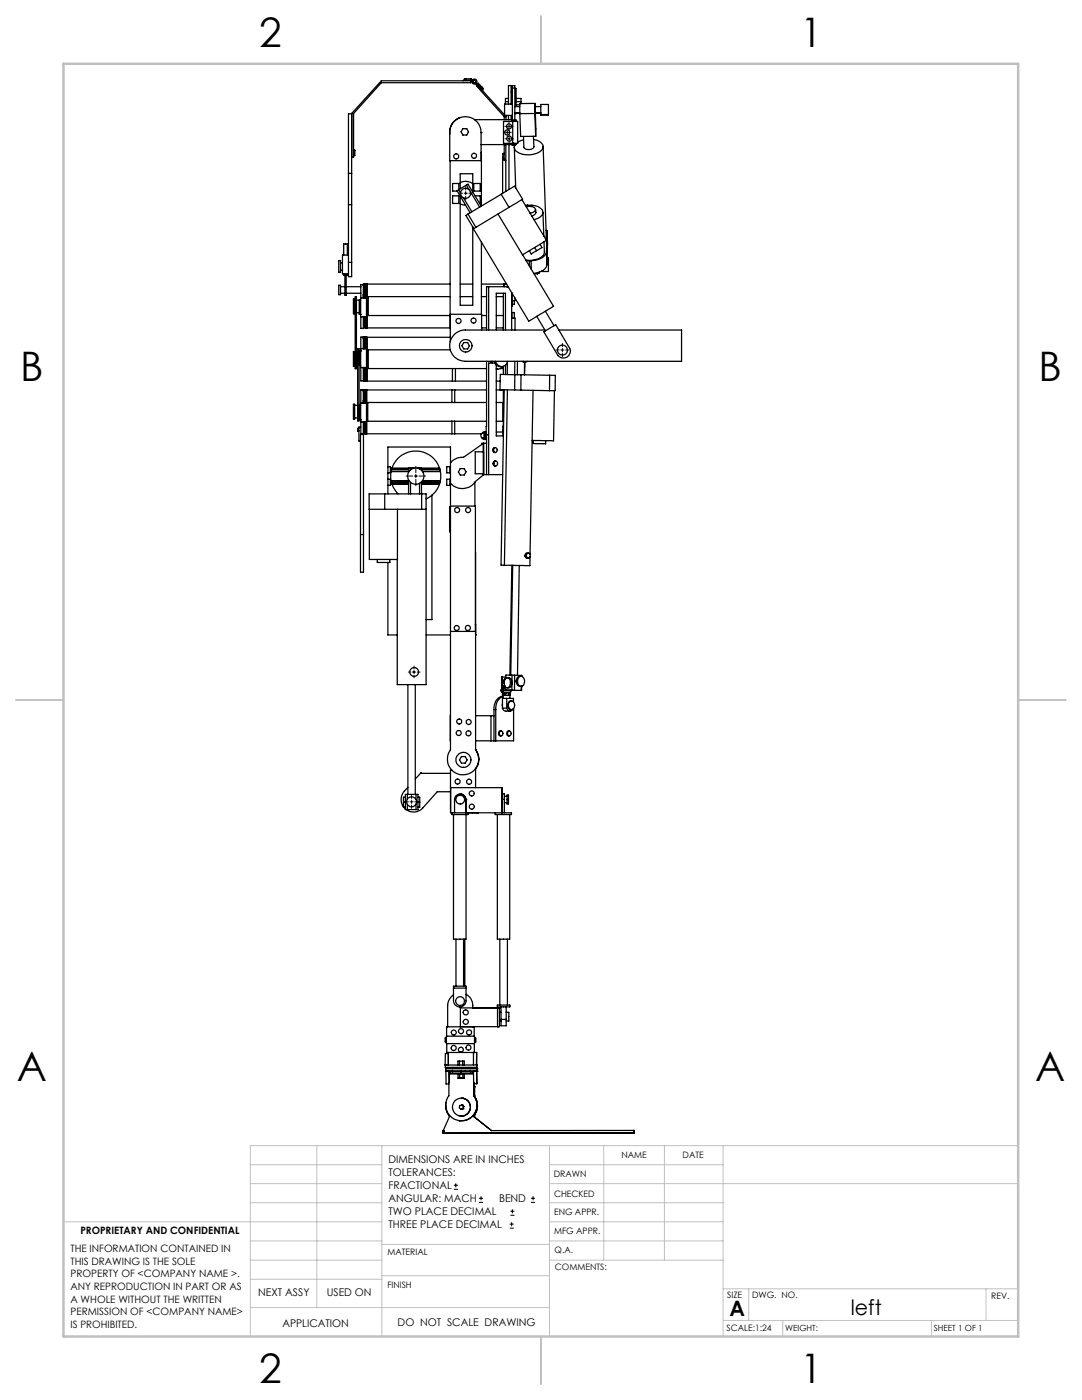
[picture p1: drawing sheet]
<svg xmlns="http://www.w3.org/2000/svg" width="216mm" height="279mm" viewBox="0 0 216 279" stroke-linecap="round" stroke-linejoin="round" font-family="sans-serif">
<g fill="none" stroke="#000" stroke-width=".2">
<path d="M91.6 38.6h.7M92.6 38.6h.6M92.9 37.3v.6M92.9 38.2v.7M92.9 39.2v.7M93.6 38.6h.6M100.4 26.4h.2M100.8 25.2h.1M100.8 27.7h.2M100.9 26.4h.6M101.2 25.6v.2M101.2 26.1v.6"/>
<path d="M101.2 27.1v.1M101.2 25.2h.7M101.3 27.7h.6M101.6 24.4v.2M101.6 24.9v.6M101.6 25.9v.1M101.6 26.8v.3M101.6 27.4v.6M101.6 28.3v.2M101.8 26.4h.2M102.2 25.2h.2M102.2 27.7h.2"/>
<path d="M110.9 69.8h.7M111.9 69.8h.6M112.2 68.5v.7M112.2 69.5v.7M112.2 70.5v.7M112.9 69.8h.7M81 95h1.3M82.7 95h.6M83 93.1v1.3M83 94.7v.6M83 95.6v1.3M83.6 95h1.3"/>
<path d="M81.5 134.1h.5M82.3 134.1h.6M82.6 132.9v.6M82.6 133.8v.6M82.6 134.8v.5M83.3 134.1h.5M82.1 158.7v.7M82.1 159.7v.6M80.8 160h.7M81.8 160h.6M82.1 160.7v.6M82.8 160h.6"/>
<path d="M90.6 237.3h.8M90.6 236.5h.8M90.9 236.1v.9M95.6 240h.8M95.6 239.1h.8M96 238.7v.8M105.9 240h.9M105.9 239.1h.9M106.4 238.7v.8M101.7 245.1h.8M101.7 244.3h.8M101.8 242.5h.9"/>
<path d="M101.8 241.7h.9M102.1 243.9v.8M102.2 241.3v.8"/>
</g>
<g fill="none" stroke="#c0c0c0" stroke-width=".2">
<path d="M50 232.4h26.2M50 236.2h26.2M63.2 228.6v32.3M76.2 228.6v38.1M109.6 228.6v38.1M109.6 232.4h34.7M109.6 236.2h93.6M120.5 228.6v22.9M132.6 228.6v22.9M144.3 228.6v38.1M203.2 228.6h-153.2v38.1M12.7 243.8h63.5"/>
<path d="M50 251.5h26.2M50 240h26.2M50 247.7h26.2M50 255.3h26.2M76.2 254.6h33.4M76.2 248.4h33.4M109.6 251.5h34.7M109.6 243.8h34.7M109.6 240h34.7M109.6 247.7h34.7M144.3 257.2h58.9M149.4 257.2v6.3"/>
<path d="M196.7 257.2v6.3M50 260.9h59.6M144.3 263.5h58.9M156.2 263.5v3.2M185.9 263.5v3.2"/>
</g>
<path d="M108 3.2v9.5M3.1 139.7h9.6M203.2 139.7h9.5M108 266.7v9.6" fill="none" stroke="#c0c0c0" stroke-width=".25"/>
<path d="M12.7 12.7h190.5v254h-190.5z" fill="none" stroke="#c0c0c0" stroke-width=".5"/>
<g fill="none" stroke="#000" stroke-width=".25">
<path d="M93 15.7h1.1M93 15.7h-.3v.3M93 15.7v.3M93.9 16.1v.4h-17.8l-5.5 6.1v8.8h-.4M94.1 15.7v.3M94.2 16.1h-18.1l-5.9 6.5v32.6h-.7v-32.5h.7M94.3 16h-1.9v.1M95.1 16.8l-.1-.1a.52 .52 0 0 1-.8-.3 .52 .52 0 0 1 .5-.7 .52 .52 0 0 1 .4 .8l-.1 .1 1.3 1.4-1.1-1M95.5 16.7l.6 .7M95.5 16.7l-.2 .1M95.5 16.7l-.3 .1M96.1 17.4l.3 .3-.1 .2"/>
<path d="M96.1 17.4l-.1 .1M101.5 19.6h-.6v1.2M102 18.4h.2M102.2 17.6h.5M102.7 17.7h.3v3.6M103 19.6h1v1.1M69.5 34.6h.7M70.6 30l.2 .1M70.6 30.1h.2M70.8 30.1v.9h-.2M89.8 32.1l.1 36.1M90.3 39.1h1.2v1.5h-1.2z"/>
<path d="M90.5 24.3a3.1 3.1 0 0 1 3.5-.8 3.1 3.1 0 0 1 2 3v5.6h-6.3v-6l.4-1.1zM91.5 37.9l.4 .7M91.5 37.9l-.3 .2 2.6 4.4M91.5 37.9v-1.3h-1.2v1.5h.9M91.8 36.4a2.3 2.3 0 0 1 2.5 .3M91.8 37.7v-3h2.5v3.6M91.8 39.2v21.7h2.5v-15.4M91.9 23.5a3 3 0 0 0-2.2 3.3M92.4 25.7h.7l.4 .6-.4 .7h-.7l-.4-.7zM92.5 39.5l1.7 2.8M93.1 36.9l.5 1M93.1 36.9l-1.6 1"/>
<path d="M93.1 36.9l.3-.1 2.6 4.3M93.9 38.3l1.8 3M94.5 36.6h1.3v1.5h-1.3zM94.7 23.9h7.5v.3M94.8 39.1h1v1.5h-.1M96 26.5h.1M96 30.4l.1 10.7M100 38.8l2.7-1.7 1.6 2.7-2.7 1.6M100 38.8l-6.6 3.9M100 38.8l1.6 2.6M100.3 31.4v7.2M100.3 31.4h.1"/>
<path d="M100.3 30.7v1h.3M100.3 30.7h.3M100.6 30.6l-.3 .1M100.6 28.9v3.1h.3M100.7 22.9l-5.6-6.1v.3l5.5 6.2v.6M100.8 23l.2 .2v.7M100.9 20.3h.6M100.9 28.9v9.3M101.5 20.8v-3.7h.5v3.7M101.5 23v.9M101.6 28.9v8.9M102 23v.9"/>
<path d="M102.2 28.6v.3h-6.2M102.2 20.8h-1.5v2.2h1.5M102.2 28.6v.4h.5M102.2 24h.3M102.3 24.2h1v4.4h-1zM102.3 24.2h.1M102.3 24.2h-1.8v4.4h1.8M102.3 28.6h.1M102.5 24.2v-.2h.5v.2M102.5 28.6v.3h.3M102.6 29.4l.3 8.1M102.7 21.3h1"/>
<path d="M102.7 24v-6.9h-.5v7.1M102.7 28.9v.1M102.7 22.5h1M102.8 28.6v.3M102.8 28.9l-.1 .1M103 22.5v.2h-.3M103 20.3h1M103 20.9h.7M103 22.6h.7M103 28.6v.3h-.2M103.7 22.7l.2 4.5h3M104.1 39.8l4.9 8.2-4.8 2.8"/>
<path d="M104.5 27.9l-1.2 .5M106.4 27.2l.1 2.1a1.21 1.21 0 0 1-2 .1v-2.2M106.5 27.8a1.93 1.93 0 0 1 1.9 1.6 2.75 2.75 0 0 1-2.8 1.5 3.2 3.2 0 0 1-2.9-1.2v-.7M106.7 22.6l.2 4.6M106.7 22.6l-3 .1M106.8 20.6l-3 .1-.1 2M106.8 21.3v-.7l-.1 2M106.8 22.5l.1 4.7M106.8 22.6h1.1M107.9 21.3h-1.1v1.2h1.1M107.9 22.9v-2.1h1.5v2.1M107.9 22.9v.1h1.5v-.1"/>
<path d="M107.9 22.9h1.5M108.4 29.2l.6 18-.1 .5M67.6 56.9h.3v1.9h-.3zM67.6 52h.3v2.4h-.3zM67.9 57.2h.9M67.9 58.5h.9M67.9 52.5h.4M67.9 53.9h.4M68.6 54.6v.3h.2M68.8 54.8h.3v4.1h-.3zM69.1 54.9h.2M69.1 57.2h2.9"/>
<path d="M69.1 58.5h2.9M69.3 48.7h-.7v2.2M69.3 54.9h.1M69.3 48.7v2.2M69.3 54.6v.3M69.3 48.7h.1M69.5 50.9h-1.2v3.7h1.2M69.5 40.9h.7M69.5 52.4h.7M70.5 59.7h.3v2.9h-.3zM70.8 59.9h.1M70.9 59.2h.2v14.4h-.2z"/>
<path d="M71.1 59.9h.6M71.7 59.9h.2M71.7 59.9v2.9h.3h-.1v-2.9M71.9 59.9h.1M72.5 58.8h.2M72.5 56.9h.2M72.5 56.8h-.5v8.7h.5v-2.3M72.7 58.8h.1M72.7 56.9h.1M72.7 56.9v1.9M72.8 56.7h.1M72.8 56.7h-.3v2.8"/>
<path d="M72.8 56.7v2.8M72.9 56.7v2.8h-.9M72.9 56.7h.4M73.1 56.7v8.7M73.3 56.7h16.5M73.3 56.7v2.5h16.5M73.3 59.5l.1 3.5M73.3 59.2v3.8M73.4 59.2v3.8M91.8 56.7h2.5M91.8 59.2h2.5M91.8 40.7l1.1 .2"/>
<path d="M93.4 42.7l1.6 2.7M93.4 42.7l-.4 .3 1.5 2.6 .5-.2M94.3 45.3l11.2 18.8 5-3-6.2-10.3M96.1 56.7h4.5M96.1 59.2h1M96.1 48.3v17.6M97.5 57.2v8.7M99 59.2h1.4M99.4 42.7l4.8 8.1M100.4 58.5v7.4M100.6 56.7v.5M100.6 56.7h.5"/>
<path d="M101.1 56.7h-.5v.5M101.1 57.2h.1M101.4 57.2h.1M101.4 57.2h-4.3v8.7M101.6 41.4l-6.6 4M102.1 58.4v7.5M102.2 58.5l-.1 2.6M102.8 59.5v.5h-.6M104.8 41a4.2 4.2 0 0 1 3.4 .8 1.22 1.22 0 0 1-.9 1.8l-.7 .3M105 52h.6M105 41.3a1.47 1.47 0 0 1 1.9 .5 1.16 1.16 0 0 1-1.1 .7M105.6 50l.4 .7 1.1-.7"/>
<path d="M105.6 52h.4M105.6 52l.1 1.1M106 52v1.8M106.6 54.6h.6M106.7 49.4l.4 .6M106.9 41.8v.7M106.9 42.5l-.2 .3-.6 .3M106.9 42.4v.1M107.2 54.4v.2M107.6 54.3v.1l-.4 .2M107.8 48.8l.3 .6-1 .6M108.3 42.4l.2 4.7"/>
<path d="M108.5 48.3l.1 2a1.98 1.98 0 0 1-2 1.6h-1.7M109 46l.1 .1M109 50.3a2.62 2.62 0 0 1-2.6 1.7h-.4M109 50.3l.1 2.5M109.1 52.8a2.34 2.34 0 0 1-2.2 1.7l-.4 .1M109.1 51.7h.3M109.1 46.1l-.1 4.2M109.1 46.1l.2 2.5-.2 4.2M109.2 51.5h.2v.2M109.4 51.7v2.5h-1.2v-.2M70.5 70.2h.3v2.9h-.3zM70.8 62.4h.1"/>
<path d="M70.8 72.9h.1M70.8 70.4h.1M71.1 62.4h.6M71.1 72.9h.3M71.1 70.4h.3M71.4 69.6h.2v14.4h-.2zM71.6 72.9h.1M71.6 70.4h.1M71.7 72.9h.2M71.7 72.9v-2.9h.3h-.1v2.9M71.9 61.8h-.1v.5h.1M71.9 60.3h-.1v.5h.1"/>
<path d="M71.9 70.5h-.1v.5h.1M71.9 72h-.1v.5h.1M71.9 72.9h.1M71.9 62.8h.1M71.9 70h.1M72 63.2h.9v2.2M72 73.3h.9v2.8M72.5 73.4h.2M72.5 78.1h.2M72.5 79.9h.2M72.5 69.5h.2M72.5 67.6h.2"/>
<path d="M72.5 77.8h.2M72.5 67.3h-.5v8.7h.5v-2.7M72.7 77.8h.2M72.7 73.3v2.8h.1M72.7 77.8v2.7M72.8 67.2l.2 .1M72.8 67.2h-.3v2.4M72.8 63.2v2.2h.1M72.8 76.1h.1M72.8 67.2v2.4M72.8 73.3v2.8M72.9 67.3h-.2v2.3"/>
<path d="M72.9 67.3v2.3h-.9M72.9 67.3h.4M72.9 77.8v2.7h-.9M72.9 76.1h.4M72.9 65.4h.4M72.9 77.8h.3M73.1 67.3v8.8M73.1 77.8v8.8M73.2 77.8h17M73.2 77.8v2.5h17M73.3 65.4h16.6M73.3 76.1h17"/>
<path d="M73.3 67.3v2.5h16.6M73.3 67.3h16.6M73.3 69.8v3.8M73.4 69.8l-.1 3.5M73.4 69.8v3.8M89.8 63h-16.5v2.4M89.8 65.4h.1M89.9 62.7h6.2M90.2 77.8h.5M90.2 77.8v2.5M90.3 76.1h.6M90.3 73.6h.6"/>
<path d="M90.3 73.6h-17v2.5M90.3 73.6v2.5M90.7 77.8h6.4M90.7 77.8v2.5M90.9 73.6h6.2M90.9 76.1h6.2M90.9 73.6v2.5M92.5 68.4h.8l.4 .6-.4 .6h-.8l-.3-.6zM96.1 65.4h1M96.1 63h1M97.1 72.1l-.1 14.4-.3-.3-.3 .1-.2 .2M98 72.1v.1"/>
<path d="M98 72.2h.1M98.1 72.1v.2l-.1-.1M98.2 72.1v.4M98.7 72.5l.3 .3M98.8 72.1v.4h-1.3v22.2M98.9 72.1a1.23 1.23 0 0 0 1.1 1 1.23 1.23 0 0 0 1.2-.7M99 72.8v14.2h1.4l-.1-.5 .1-8.7M99 72.8l.4 .3 .7 .1M99 73.6h.7l.7-.5v1.6M99 76.1h.8M99 77.8h1.4M99 65.4h1.4"/>
<path d="M99 63h1.4M99 73.7h.3M99 65.9v-7.4h1.9v7.4M99.8 73.6h.6M100.4 73.2v.4M100.6 77.8l-.6 35h.6M100.9 72.9v1.9M101.2 77.8l-.6 35M101.2 72.1v2.7M102.1 63.5h.7v2.4M102.1 62.4h.1M102.1 62.4h.5v1.1"/>
<path d="M102.6 60v.7h-.4M102.7 77.8l1.2 .1M102.7 74.8v3M102.7 74.8h1.3M102.7 74.8l-2.9-.1v3.1h2.9M102.7 72.1v2.7M103.3 72.1l-.1 2.7M103.9 77.9l5.7 .1M104 74.8l-.1 3.1M104 74.8l5.7 .1M104.2 72.1l.6 .2M104.4 72.1l.4 .2 .4-.2"/>
<path d="M104.7 72.3l-.1 2.5 .1-2.5M106.4 77.9l-.6 32.8M107.1 63.1l1.7 2.9M108.5 66.2l2.4-1.4 2.8 4.7a1.38 1.38 0 0 1-.6 1.8 1.38 1.38 0 0 1-1.8-.4zM108.7 65.9h-15.8a3.1 3.1 0 0 0-3.2 3.1 3.1 3.1 0 0 0 3.2 3.1h43.1v-6.2h-24.5M108.8 62.1l1.8 2.9M109.7 74.9h1.1v3.1h-1.2M109.7 74.9l-.1 3.1M110.6 78l-.1 10-4.3-.1M70.5 80.7h.3v2.9h-.3zM70.8 80.9h.6M70.8 83.4h.6"/>
<path d="M71.4 86h.1M71.4 86h.2M71.6 85.5h-.2v.5M71.6 80.9h.1M71.6 83.4h.1M71.7 80.9h.2M71.7 80.9v2.9h.3h-.1v-2.9M71.9 82.8h-.1v.5h.1M71.9 81.3h-.1v.5h.1M71.9 80.9h.1M71.9 83.8h.1M71.9 86.7h.6v27.5h-.6z"/>
<path d="M72 84.2h.9v2.4M72 85.2h-.4v2.8h.3M72.5 80.5v-2.7h-.5v8.9M72.5 84.2v2.3h-.5M72.7 84.2v2.4h.2M72.9 80.3v.2M72.9 86.6h.3M73.2 86.6h17M73.3 80.5l.1 3.6M73.3 80.3v3.8M76.8 98.6h-3.1v13.1h5.6v-10.1M76.8 98.6h8.2v38h-5.7v-24.9"/>
<path d="M76.8 98.6v3M77.4 93.1h.5v1.3h-.5M77.4 93.1v1.3M77.4 95.6h.5v1.3h-.5M77.4 95.6v1.3M77.4 93.1v-3.9h12.5v60.4a3.1 3.1 0 0 0 1.5 4.9 3.1 3.1 0 0 0 4.1-3M77.4 94.4v1.2M77.4 96.9v1.7M78 94.1v1.8M78 95.9l.1 .3M78 94.1h3.5M78 95.9h3.5"/>
<path d="M78.1 93.8l-.1 .3M78.1 96.3l.1 .3M78.1 96.2v.1M78.1 96.3h3.4M78.1 93.8h3.4M78.1 96.2h3.4M78.1 93.6h3.4M78.1 93.6v.2M78.2 93.4l-.1 .2M78.2 93.4a5 5 0 0 1 4.8-3.4 5 5 0 0 1 4.7 3.4M78.2 96.6h.1M78.2 93.4h4.4"/>
<path d="M78.2 96.6h3.3M81.5 96.6h-3.3l.4 .9 .8 1.1M81.5 93.5v.7M81.5 95.8v2.8M81.9 93.5v.3M81.9 96.3v2.3M83.3 93.4h4.4M83.7 93.5v.1M83.7 96.4v2.2M84.1 93.5v.4M84.1 93.6h3.7M84.1 96.6h3.6"/>
<path d="M84.1 96.3h3.7M84.1 93.8h3.7M84.1 98.6v3M84.3 94.1h3.6M84.3 95.9h3.6M86.2 98.8v24.8h-1.2M87.7 93.4l.1 .2M87.7 96.6h.1M87.7 96.6a4.9 4.9 0 0 1-2.7 3M87.8 93.6v.2M87.8 93.8l.1 .3M87.8 96.3l-.1 .3"/>
<path d="M87.8 96.2h-3.7v2.4M87.8 96.2v.1M87.9 94.1v1.8M87.9 95.9l-.1 .3M89.1 95.6h.7v1.3h-.7zM89.1 93.1h.7v1.3h-.7zM90 92.3h-.1a3.2 3.2 0 0 1 2.6-1l3.9-2.8v6.2h3.9M90.2 84.1h.5M90.2 86.6h.5M90.2 80.3h.5M90.2 84.1h-17v2.5M90.2 84.1v2.5"/>
<path d="M90.7 86.6h5.4M90.7 84.1h6.4M90.7 80.3h6.4M90.7 84.1v2.5M91.8 93.5h.8l.4 .7-.4 .6h-.7l-.4-.6zM94.7 96.3l.1 4.7M94.8 90.2h1.7v4.3h-1.7zM96.1 86.5a.44 .44 0 0 1 .5 .4 .44 .44 0 0 1-.5 .5l-.1-.4zM96.2 87.4a.46 .46 0 0 0 .6 .3 .46 .46 0 0 0 .3-.5v7.5M96.3 86.4l.4 .1 .2 .4M96.5 88.5v6.2l-1.6 1.4a3.1 3.1 0 0 1-5 .3M96.6 87.7h.5"/>
<path d="M96.6 86.2h.4M96.6 86.9h.3M96.9 86.9l-.2 .5-.4 .1M97.1 86.7h.1M97.1 88.5h-1v.2M98.6 89.4a.42 .42 0 0 1 .6 .4 .42 .42 0 0 1-.6 .4l-.1-.2zM98.7 92.1a.43 .43 0 0 1 .6 .4 .43 .43 0 0 1-.6 .4l-.1-.2zM98.8 89.3a.5 .5 0 0 0-.5 .5 .5 .5 0 0 0 .5 .5M98.9 92a.5 .5 0 0 0-.5 .5 .5 .5 0 0 0 .5 .5M99 80.3h1.4v3.8h-1.4M99 86.2h1.3M106.4 87.9v.6l2.3 .1h.2v-.7"/>
<path d="M71.9 106.7h.6M73.7 101.6h3.1M75.3 111.7v.6h2.5v-.6M76.8 101.6h8.2M77.4 112.3v14.4h1.9M89.9 101h5v48.6M89.9 101.1h-.2v5h.2M94.9 110.2h.1M102.1 112.8l-.4 21.9M102.3 112.8l-.4 21.9M103.6 112.9l-.3 21.9M104.6 110.9h.4"/>
<path d="M105.1 110.6a.45 .45 0 0 1 .7 0 .45 .45 0 0 1-.2 .7 .45 .45 0 0 1-.5-.1 .45 .45 0 0 1 0-.6zM105.4 110.4h-.3a.51 .51 0 0 0-.3 .6 .51 .51 0 0 0 .6 .4M105.8 111.1l-.1 1.8-5.1-.1M81.4 136.6v21.9M82.9 136.6v21.9M85 126.7h4.9M89.9 126h5M94.9 124.6h.1M94.9 126.7h.1M100.1 137.5l-.1 .2 .1 .4M100.1 138.1h.1M100.1 138v.1"/>
<path d="M100.1 137.5a.23 .23 0 0 1 .3 .3 .23 .23 0 0 1-.3 .2M100.1 137.5l-.1 .2 .1 .3M100.1 137.5v.5M100.2 135.1v1.7h.5M100.3 137.4h.1M100.3 139a2.51 2.51 0 0 0-1.4 2.6M100.3 139a2.33 2.33 0 0 0-1.7 2.6M100.3 137.4h.6M100.3 136.8v.6M100.5 137.1l.2 .2M100.5 138.1v.7M100.5 137.1h.1"/>
<path d="M100.5 137.8l-.1-.4h-.2v.1a.32 .32 0 0 1 .2 .3 .32 .32 0 0 1-.2 .3M100.5 137.8l-.1 .3h-.2M100.5 137.8h1.5M100.7 136.9l-.2 .2M100.8 138.3a.18 .18 0 0 0-.2 .1 .18 .18 0 0 0 .2 .2M100.9 135.5a.59 .59 0 0 1 .7-.1 .59 .59 0 0 1 .2 .7 .78 .78 0 0 1 0 .8 .78 .78 0 0 1-.9 .3 1.35 1.35 0 0 1 0-1.7zM100.9 135.3a.71 .71 0 0 0-.3 1.1M100.9 137.1v.6l1.2 .1M100.9 135.1h-.8v2.5M101.1 139.4v1.9M101.2 135.3a.79 .79 0 0 1 1 .9M101.6 138.3a.18 .18 0 0 0-.2 .1 .18 .18 0 0 0 .2 .2"/>
<path d="M101.7 138.8v.6M101.8 138.1h-1.5v3.2M101.8 138.1v.7h-1.4v.6h2v.7M101.8 136.3h.4M102 137.8l-.2 .3M102 137.8h.1M102.1 139.9a.69 .69 0 0 0-.7 .8M102.1 137.8h.6M102.2 136.3v.1M102.2 136.4a.81 .81 0 0 1-1 .9M102.2 136.2v.1M102.2 134.8v1.4"/>
<path d="M102.2 136.4l-.1 1.4M102.2 134.8h.5M102.2 134.8l-1.3-.1v.7M102.7 137.8h1.3M102.7 134.8v3M102.7 134.8h1.4M103 136a.87 .87 0 0 0 1 1M103 135.9v.2M103 136h.3M103.5 135.2a.68 .68 0 0 1 .8-.1 .68 .68 0 0 1 .4 .8 .75 .75 0 0 1-.3 .9 .75 .75 0 0 1-.9-.1 1.29 1.29 0 0 1 0-1.5zM104 135a.81 .81 0 0 0-1 1M104.1 136.9l-.1 .9z"/>
<path d="M104.1 134.8v.2M104.3 136.9l-.2 .3M80.9 159.1h-.4v1M81.3 158.5v1M81.4 157.1a2.95 2.95 0 0 0-1.3 3l.4 .9M83 158.5v1.1M83.4 159.1h.3v1M89.9 158h-2.7l-2.8 3.2a2.48 2.48 0 0 1-3.4 .4M89.9 142.8v5M89.9 154.3h-5.9v-.1l-1.1 1.3M90.2 153.7h-.3v8.4M91.8 158.5h.1"/>
<path d="M91.8 158.5a1.13 1.13 0 0 1 1.2 1.1M92.1 151h.7l.4 .7-.4 .6h-.7l-.4-.6zM93 159.6a1.13 1.13 0 0 0-1.2-1.1 1.13 1.13 0 0 0-1.1 1.1v2.6M93 159.6h.1M93 159.6v3M94.9 149.6h.1M94.9 149.6l.5 .9 .1 1M94.9 149.6l.5 .8 .1 1.1M94.9 142.8h3.7M95.5 151.5a2.92 2.92 0 0 1-.6 2v3.7M98 142.8v5M98.6 141.6h.3"/>
<path d="M98.6 141.6v6.2M98.9 141.6v6.2M99.8 145.9a.43 .43 0 0 1 .6 .5 .43 .43 0 0 1-.7 .3v-.5zM100 145.9a.5 .5 0 0 0-.5 .5 .5 .5 0 0 0 .5 .5M100.2 157.2v5M100.2 158.9h.1M100.2 158.9v-1.7h-10.3v5h.3M100.3 141.3l.5 .6h1M100.3 140.5v.5M100.3 159.5v-1.1h.3v1.1M100.3 141.3h.8M100.3 159.5v2.7"/>
<path d="M100.3 159.5h.3M100.6 158.9h.6M100.6 159.5v2.7M101.1 141.3a.67 .67 0 0 0 .6 .6 .67 .67 0 0 0 .7-.4M101.2 159.6v.8h.3v-.8M101.2 159.6v-.9h.3v.9M101.2 159.6h.3M101.4 140.7a.7 .7 0 0 0 .7 .9M101.4 146a.45 .45 0 0 1 .6 .3 .45 .45 0 0 1-.3 .6 .53 .53 0 0 1-.3-.9zM101.4 140.7h.1M101.6 145.9a.5 .5 0 0 0-.5 .5 .5 .5 0 0 0 .5 .5M101.7 140.1a.63 .63 0 0 1 .7-.1 .63 .63 0 0 1 .3 .7 .67 .67 0 0 1-.6 .9 .67 .67 0 0 1-.7-.9z"/>
<path d="M102.5 141.4v6.4h-7.6M80.5 160.1v1h.4M80.5 160.1h.4M80.5 161.1l.4 .3M80.9 160.1v1.5h2.5v-1.5M80.9 160.1v-1.6h2.5v1.6M81.3 160.5v1.1M83 160.5v1.1M83.4 160.1h.3M83.7 160.1v1h-.3M90.2 162.2v.4h2.8M90.2 162.2h3.2"/>
<path d="M90.5 162.6v24.8h2.5v-24.8M93.4 162.2v.4h-.4M93.4 162.2h1.8M93.4 162.2h6.8M95.2 162.2h.1M98.8 162.2v.4h3.3v-.4h-1.9M99.2 162.6v24.8h2.5v-24.8M100.2 160.2h.1M100.2 160.2v2M100.6 160.2h.6M90.5 196.8h2.5v2.9a1.25 1.25 0 0 1-1.3 1.2 1.25 1.25 0 0 1-1.2-1.2zM90.5 197.2h2.5"/>
<path d="M90.5 198.5l-.8 .8-.3 1-.1 4.6M91 187.4v9.4M92.5 187.4v9.4M92.7 187.4v9.4M93 198.4a2.54 2.54 0 0 1 1.3 2.8M99.7 187.4v13.2M101.2 187.4v13.2M88.8 212.5h5.7M88.9 212.5h.1M88.9 213.8h.1M88.9 213.8h6.3M89 213.8v2.5h.6"/>
<path d="M89.1 206.8h5.6v1.5h-5.6zM89.1 207.2h-.3v.7h.3M89.1 206.8v-1.9h5.5v1.9M89.1 208.3v1.7h6M89.5 210.3h-.6l-.1 2.2M89.5 210v2.5M89.6 213.8h.1M89.6 213.8v2.2M89.6 216v2.7a3.1 3.1 0 0 0 .4 4.2 3.1 3.1 0 0 0 4.2 0 3.1 3.1 0 0 0 .4-4.2M91.4 212.5v-.7h1.2v.7M91.4 214.3h-1.6h2.2M91.4 214.3h1.2"/>
<path d="M91.4 214.3v.9h1.2v-.9M91.7 211.8v.7M91.7 214.3v.9M91.9 201.2l7.8-.1v3.8h-7.8zM92 214.3h2.3h-1.7M92 213.9h2.3v.4M92 213.9h-2.2v.4M92 213.9v.4M92 213.8h1.9l-.1 .1M92 213.8h-1.8v.1M92 213h1.8v.3M92 213h-1.8v.3"/>
<path d="M92 213v.3M92 213.8v.1M92.3 219.2h.1M92.3 219.2a1.79 1.79 0 0 1 1.6 1.9 1.79 1.79 0 0 1-1.8 1.6M92.3 211.8v.7M92.4 214.3v.9M94.3 204.9h.1M94.5 210h.1M94.5 210v2.5M94.5 213.8l.1 4.9M94.6 213.8h.1M94.6 218.7a3.1 3.1 0 0 1 .2 3.4 3.1 3.1 0 0 1-3.1 1.6"/>
<path d="M94.6 218.7h.1M94.6 216.9h.1M94.7 208.3v1.7M94.7 207.2h.2v.8h-.2M94.7 216.9h.1M94.7 216.9v1.9M94.8 219.1a3 3 0 0 1-.3 3.7M94.9 219.1a3.2 3.2 0 0 1-.4 3.7M95.1 212.5h-.6M95.1 212.5h.1M95.1 201.1v.1M95.1 213.8h.1"/>
<path d="M95.1 210v3h-6.2v-.5M95.1 210v2.5M95.1 213.8v2.5h-.5M95.2 213.8h.1M95.2 213.3h.1M95.2 213.3h-6.3v.5M95.2 213.3v.5M99.3 201.1v3.8M99.3 201.1h.1M99.4 204.9h.1M99.7 201.1h.1M99.7 203.8h.3"/>
<path d="M99.7 202h.3M100 200.9h-.8v-.3h2.5v.3h-.7M100 203.4v1.3h1v-1.3M100 203.4h1M100 200.9v2.5M100 200.9h1M101 202h.5v1.8h-.5M101 200.9v2.5M88.4 225.7h.1M88.4 226.1l.1 .1M89 220.1a3.2 3.2 0 0 0 .7 2.7l-1.3 2.8v.5M89.7 222.7v.1"/>
<path d="M91.7 223.7h.1M91.8 226.1h4.8M91.8 222.7h.1M91.8 222.7h.3M91.9 221.4h.1M92.1 222.7h.1M92.2 220.5h.1M92.2 220.5l-.4 .1-.1 .5 .2 .3M92.2 220.5l.3 .3M92.4 221.3h.1M92.4 221.3l-.5 .1M92.5 220.8h.1"/>
<path d="M92.5 220.8l-.1 .5M94.5 222.8h.1M94.5 222.8l3.6 2.8h28.4M94.7 222.5v.5M96.2 226.1h.1M100.9 226.1l-8.6 .1M105.3 226.1h.1M114.4 226.1h.1M114.4 226.1h9.2M126.5 225.6v.5M126.5 226.1h-38.1"/>
<circle cx="94.6" cy="16.3" r=".26"/>
<circle cx="91" cy="31.2" r=".51"/>
<circle cx="92.9" cy="38.6" r="1"/>
<circle cx="94.6" cy="31.1" r=".5"/>
<circle cx="101.2" cy="26.4" r=".5"/>
<circle cx="101.6" cy="25.2" r=".5"/>
<circle cx="101.6" cy="27.7" r=".51"/>
<circle cx="91.5" cy="64.1" r=".5"/>
<circle cx="92.9" cy="69" r="1.24"/>
<circle cx="94.5" cy="64" r=".49"/>
<circle cx="112.2" cy="69.9" r="1"/>
<circle cx="83" cy="95" r="1.62"/>
<circle cx="91.2" cy="101.8" r=".51"/>
<circle cx="93.4" cy="101.8" r=".51"/>
<circle cx="82.6" cy="134.1" r=".87"/>
<circle cx="91.1" cy="125.3" r=".49"/>
<circle cx="93.4" cy="125.3" r=".51"/>
<circle cx="100.7" cy="137.1" r=".16"/>
<circle cx="100.8" cy="138.4" r=".17"/>
<circle cx="101.6" cy="138.4" r=".17"/>
<circle cx="91.3" cy="156" r=".51"/>
<circle cx="91.5" cy="146.3" r=".5"/>
<circle cx="91.6" cy="144" r=".49"/>
<circle cx="91.8" cy="159.6" r=".88"/>
<circle cx="92.5" cy="151.7" r="1.51"/>
<circle cx="93.5" cy="146.3" r=".5"/>
<circle cx="93.5" cy="144.1" r=".51"/>
<circle cx="93.6" cy="156" r=".51"/>
<circle cx="94.1" cy="158.4" r=".5"/>
<circle cx="82.1" cy="160" r="1"/>
<circle cx="94.1" cy="161" r=".51"/>
<circle cx="91.8" cy="199.8" r=".87"/>
<circle cx="90.5" cy="209.1" r=".51"/>
<circle cx="90.6" cy="206.1" r=".49"/>
<circle cx="92" cy="209.5" r=".49"/>
<circle cx="92" cy="205.8" r=".51"/>
<circle cx="92.9" cy="202" r=".5"/>
<circle cx="92.9" cy="203.9" r=".49"/>
<circle cx="93.5" cy="209.1" r=".5"/>
<circle cx="93.6" cy="206" r=".51"/>
<circle cx="92.1" cy="221" r="1.79"/>
</g>
<g font-size="8.1">
<text x="51.7" y="9.3">2</text>
<text x="159.7" y="9.3">1</text>
<text x="4" y="76">B</text>
<text x="207.2" y="76">B</text>
<text x="3.3" y="215.7">A</text>
<text x="206.5" y="215.7">A</text>
<text x="51.7" y="276">2</text>
<text x="159.7" y="276">1</text>
</g>
<g font-size="4.2">
<text x="145.6" y="262.7">A</text>
<text x="169.8" y="262.4">left</text>
</g>
<g font-size="2.1">
<text x="77.5" y="232.2">DIMENSIONS ARE IN INCHES</text>
<text x="77.5" y="234.7">TOLERANCES:</text>
<text x="77.5" y="237.3">FRACTIONAL</text>
<text x="77.5" y="239.9">ANGULAR: MACH</text>
<text x="99.6" y="239.9">BEND</text>
<text x="77.5" y="242.5">TWO PLACE DECIMAL</text>
<text x="77.5" y="245.1">THREE PLACE DECIMAL</text>
<text x="51.5" y="258.7">NEXT ASSY</text>
<text x="65.2" y="258.6">USED ON</text>
<text x="56.3" y="264.8">APPLICATION</text>
<text x="79.3" y="264.6">DO NOT SCALE DRAWING</text>
</g>
<g font-size="2">
<text x="14.1" y="249.9">THE INFORMATION CONTAINED IN</text>
<text x="16" y="246.3">PROPRIETARY AND CONFIDENTIAL</text>
<text x="14.1" y="252.4">THIS DRAWING IS THE SOLE</text>
<text x="14.1" y="254.9">PROPERTY OF &lt;COMPANY NAME &gt;.</text>
<text x="14.1" y="257.4">ANY REPRODUCTION IN PART OR AS</text>
<text x="14.1" y="260">A WHOLE WITHOUT THE WRITTEN</text>
<text x="14.1" y="262.5">PERMISSION OF &lt;COMPANY NAME&gt;</text>
<text x="14.1" y="265">IS PROHIBITED.</text>
</g>
<g font-size="1.8">
<text x="124" y="231.1">NAME</text>
<text x="136.2" y="231.1">DATE</text>
<text x="110.5" y="234.8">DRAWN</text>
<text x="110.5" y="238.9">CHECKED</text>
<text x="110.6" y="242.5">ENG APPR.</text>
<text x="77.3" y="250.5">MATERIAL</text>
<text x="110.6" y="246.3">MFG APPR.</text>
<text x="110.7" y="250">Q.A.</text>
<text x="77.3" y="257">FINISH</text>
<text x="110.7" y="253.5">COMMENTS:</text>
<text x="145.1" y="259">SIZE</text>
<text x="150.1" y="259.1">DWG. NO.</text>
<text x="197.8" y="259.2">REV.</text>
<text x="145" y="265.7">SCALE:1:24</text>
</g>
<g font-size="1.7">
<text x="156.7" y="265.7">WEIGHT:</text>
<text x="186.3" y="265.7">SHEET 1 OF 1</text>
</g>
</svg>
